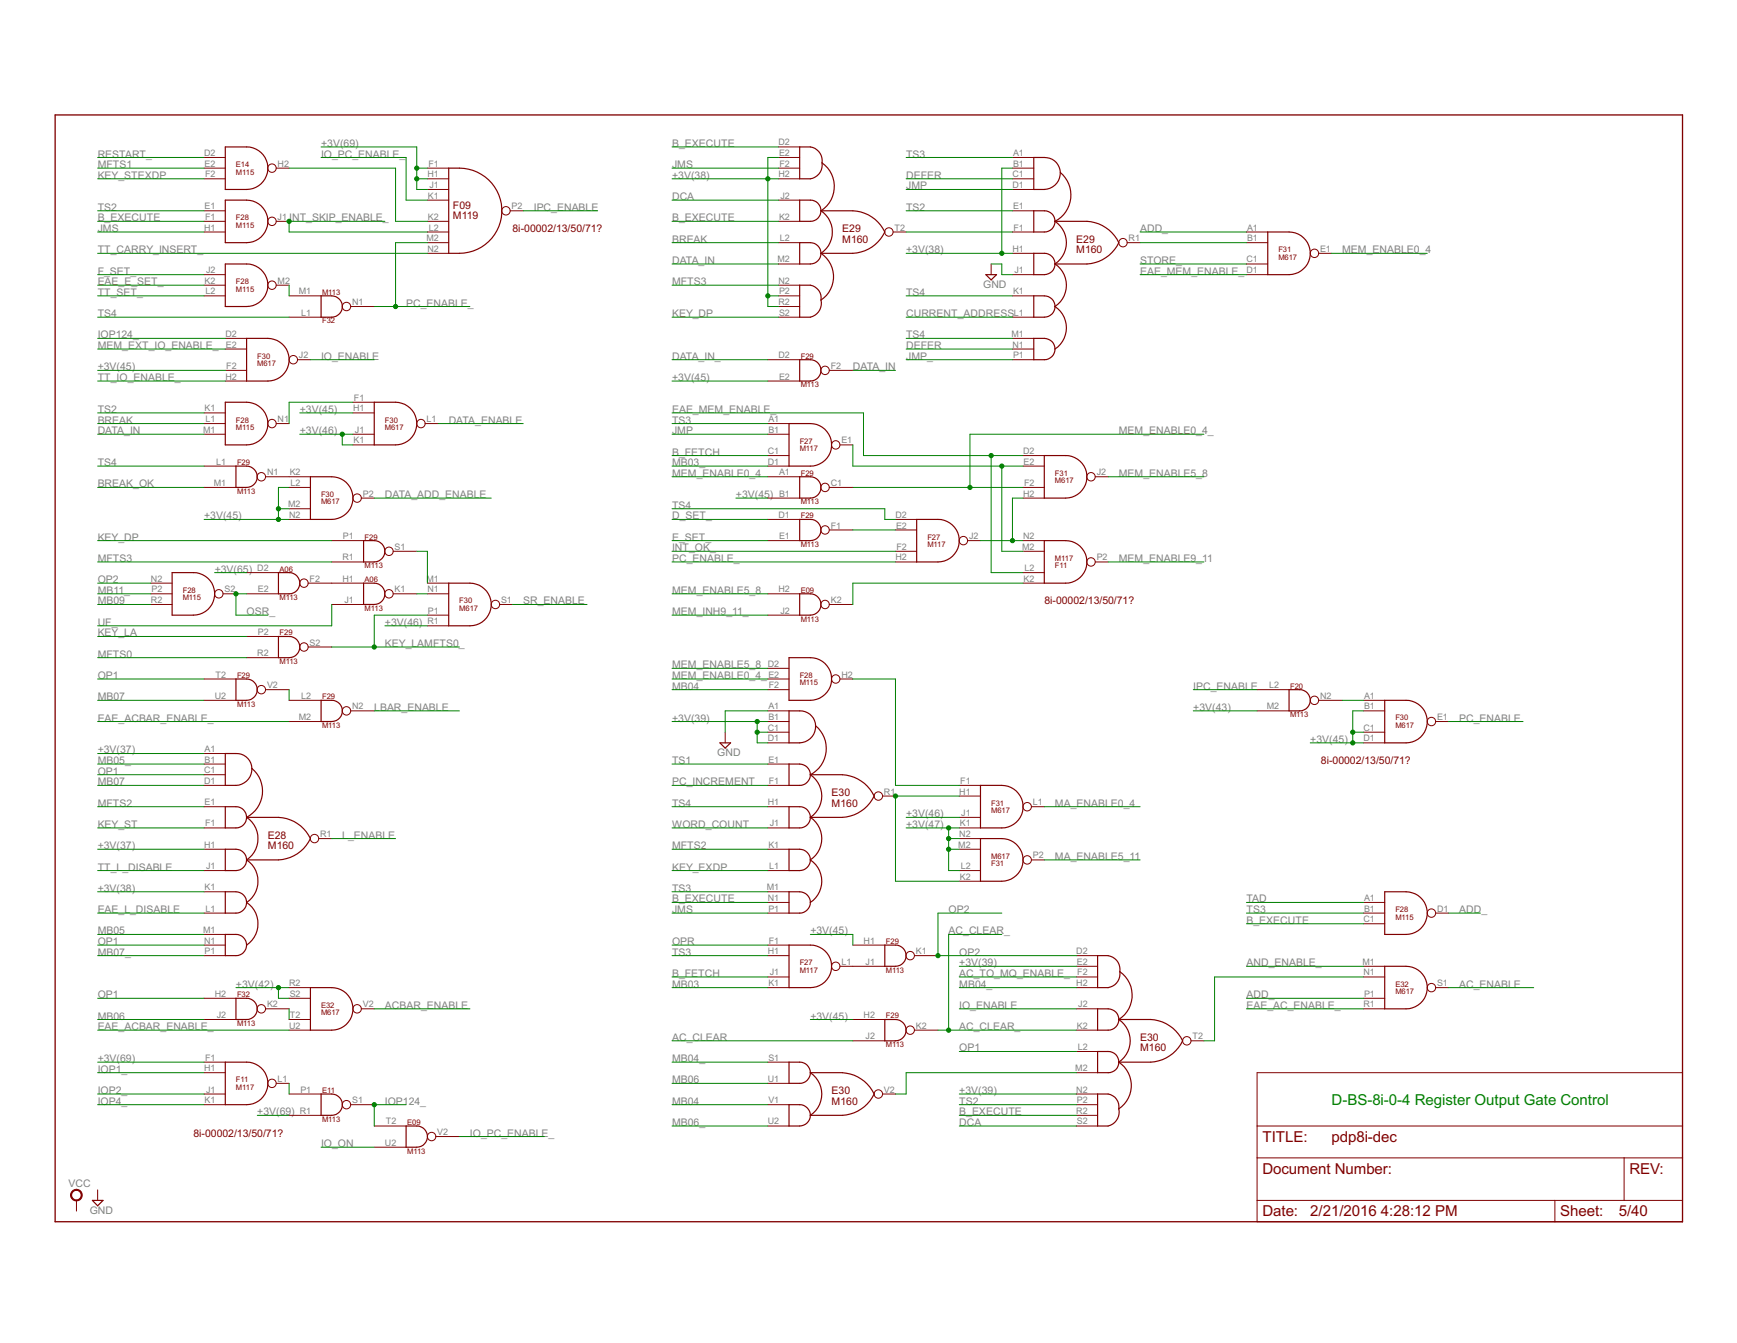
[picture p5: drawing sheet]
<svg xmlns="http://www.w3.org/2000/svg" width="279mm" height="216mm" viewBox="0 0 279 216" stroke-linecap="round" stroke-linejoin="round" font-family="sans-serif">
<path d="M8.9 18.5h261.7v177.9h-261.7z" fill="none" stroke="#800000" stroke-width=".21"/>
<g fill="none" stroke="#800000" stroke-width=".16">
<path d="M32.8 37.3h3.4M32.8 25.3h3.4M32.8 27h3.4M32.8 33.9h3.4M32.8 28.7h3.4M32.8 35.6h3.4M44.4 27h2.1M44.4 35.6h2.1M68.7 37.3h3.5M68.7 39h3.5M68.7 27h3.5M68.7 30.5h3.5"/>
<path d="M68.7 28.7h3.5M68.7 32.2h3.5M68.7 35.6h3.5M82.1 33.9h2.1M125.2 39h3.4M125.2 25.3h3.4M125.2 27h3.4M125.2 28.7h3.4M125.2 23.6h3.4M125.2 32.2h3.4M125.2 35.6h3.4M143.7 37.3h2.1"/>
<path d="M162.9 37.3h3.4M162.9 25.3h3.4M162.9 27h3.4M162.9 33.9h3.4M162.9 30.5h3.4M162.9 28.7h3.4M181.3 39h2.1M200.5 37.3h3.4M200.5 39h3.4M32.8 44.2h3.4M32.8 47.6h3.4M32.8 45.8h3.4"/>
<path d="M36.2 54.4h3.5M36.2 56.1h3.5M36.2 59.5h3.5M44.4 45.8h2.1M46.5 47.6h5.1M46.5 51h5.1M47.8 57.8h2.1M56.4 49.3h3.8M68.7 40.7h3.5M123.5 57.8h5.1M125.2 42.4h3.4M125.2 47.6h3.4"/>
<path d="M125.2 51h3.4M125.2 45.8h3.4M125.2 49.3h3.4M133.4 59.5h3.8M159.4 42.4v1.8M162.9 54.4h3.4M162.9 56.1h3.4M162.9 57.8h3.4M162.9 44.2h3.4M162.9 40.7h3.4M162.9 47.6h3.4M162.9 51h3.4"/>
<path d="M200.5 42.4h3.4M200.5 44.2h3.4M212.1 40.7h2.1M32.8 78.4h5.2M32.8 66.4h3.4M32.8 69.8h3.4M32.8 68.1h3.4M32.8 74.9h5.2M36.2 61.3h3.5M42.7 76.6h7.2M44.4 68.1h2.1M46.5 78.4h3.4"/>
<path d="M56.8 64.7h3.4M56.8 66.4h3.4M56.8 69.8h3.4M56.8 71.5h3.4M68.4 68.1h2.1M123.5 61.3h5.1M123.5 76.6h5.1M123.5 69.8h3.4M123.5 68.1h3.4M123.5 73.2h3.4M123.5 74.9h3.4M133.4 78.4h3.8"/>
<path d="M135.1 71.5h2.1M164.6 78.4h3.4M164.6 73.2h3.4M164.6 74.9h3.4M176.2 76.6h2M24.3 93.7h3.4M24.3 95.5h3.4M24.3 97.2h3.4M35.9 95.5h2.1M39.7 95.5h5.1M39.7 92.1h5.1M46.5 81.8h3.4"/>
<path d="M46.5 83.5h3.4M49.6 93.7h8.9M53.4 97.2h5.1M53.4 86.9h5.1M53.4 90.3h5.1M58.1 80.1h2.1M63.2 95.5h3.8M63.2 88.6h3.8M68.7 93.7h3.5M68.7 95.5h3.5M68.7 98.9h3.5M80.3 97.2h2.1"/>
<path d="M123.5 83.5h5.1M123.5 80.1h5.1M123.5 95.5h5.1M123.5 98.9h5.1M123.5 86.9h5.1M133.4 97.2h3.8M133.4 85.2h3.8M144 83.5h3.4M144 85.2h3.4M144 88.6h3.4M144 90.3h3.4M155.6 86.9h2.1"/>
<path d="M164.6 80.1h3.4M164.6 93.7h3.4M164.6 86.9h3.4M164.6 88.6h3.4M164.6 92.1h3.4M176.2 90.3h2M32.8 112.6h5.2M32.8 109.2h5.2M39.7 102.3h5.1M39.7 105.7h5.1M42.7 110.9h3.8M46.5 112.6h5.1"/>
<path d="M46.5 116h5.1M49.6 104h3.8M56.4 114.3h3.8M68.7 100.6h3.5M116.6 117.7v1.7M123.5 114.3h3.4M123.5 117.7h3.4M123.5 119.4h3.4M123.5 116h3.4M123.5 109.2h3.4M123.5 110.9h3.4M123.5 107.4h3.4"/>
<path d="M135.1 109.2h2.1M202.2 114.3h5.1M202.2 110.9h5.1M212.1 112.6h3.8M219.3 112.6h3.4M219.3 114.3h3.4M219.3 117.7h3.4M219.3 119.4h3.4M230.9 116h2.1M32.8 140h3.4M32.8 136.5h3.4M32.8 126.3h3.4"/>
<path d="M32.8 133.1h3.4M32.8 129.7h3.4M32.8 121.1h3.4M32.8 122.8h3.4M32.8 124.5h3.4M51.3 134.8h2.1M123.5 140h3.4M123.5 136.5h3.4M123.5 126.3h3.4M123.5 133.1h3.4M123.5 129.7h3.4M123.5 122.8h3.4"/>
<path d="M141.9 128h2.1M154.3 140h3.4M154.3 136.5h3.4M154.3 134.8h3.4M154.3 126.3h3.4M154.3 128h3.4M154.3 131.4h3.4M154.3 133.1h3.4M165.9 138.2h2.1M165.9 129.7h2.1M32.8 151.9h3.4M32.8 153.6h3.4"/>
<path d="M32.8 146.8h3.4M32.8 143.4h3.4M32.8 150.2h3.4M46.5 158.8h3.4M123.5 157.1h3.4M123.5 158.8h3.4M123.5 151.9h3.4M123.5 153.6h3.4M123.5 145.1h3.4M123.5 146.8h3.4M123.5 143.4h3.4M135.1 155.3h7.2"/>
<path d="M137.2 151.9h5.1M147.1 153.6h3.8M154.3 141.7h3.4M173.1 155.3h3.5M173.1 157.1h3.5M173.1 158.8h3.5M173.1 153.6h3.5M219.3 155.3h3.4M219.3 157.1h3.4M219.3 145.1h3.4M219.3 146.8h3.4M219.3 148.5h3.4"/>
<path d="M230.9 158.8h2.1M230.9 146.8h2.1M32.8 172.4h3.4M32.8 160.5h5.2M32.8 163.9h5.2M32.8 170.8h3.4M32.8 177.6h3.4M32.8 175.9h3.4M42.7 162.2h3.8M44.4 174.2h2.1M46.5 160.5h3.4M46.5 163.9h3.4"/>
<path d="M46.5 165.6h3.4M46.5 175.9h5.1M46.5 179.3h5.1M56.4 177.6h3.8M58.1 162.2h2.1M123.5 170.8h3.4M123.5 174.2h3.4M123.5 177.6h3.4M137.2 163.9h5.1M137.2 167.3h5.1M141.9 175.9h2.1M147.1 165.6h3.8"/>
<path d="M173.1 172.4h3.5M173.1 162.2h3.5M173.1 165.6h3.5M173.1 177.6h3.5M173.1 175.9h3.5M173.1 169h3.5M173.1 179.3h3.5M191.6 167.3h2.1M202.2 172.4h68.4v24h-68.4zM219.3 160.5h3.4M219.3 162.2h3.4M12.3 193v1.7"/>
<path d="M15.7 191.3v1.7M60.2 181h5.1M60.2 184.4h5.1M70.1 182.7h3.8M123.5 181h3.4M173.1 181h3.5M202.2 186.1h68.4M202.2 193h68.4M202.2 181h68.4M250.1 193v3.4M261.2 186.1v6.9"/>
<circle cx="43.8" cy="27" r=".68"/>
<circle cx="43.8" cy="35.6" r=".68"/>
<circle cx="81.4" cy="33.9" r=".68"/>
<circle cx="143" cy="37.3" r=".68"/>
<circle cx="180.6" cy="39" r=".68"/>
<circle cx="43.8" cy="45.8" r=".68"/>
<circle cx="47.2" cy="57.8" r=".68"/>
<circle cx="55.7" cy="49.3" r=".68"/>
<circle cx="132.7" cy="59.5" r=".68"/>
<circle cx="211.4" cy="40.7" r=".68"/>
<circle cx="42" cy="76.6" r=".68"/>
<circle cx="43.8" cy="68.1" r=".68"/>
<circle cx="67.7" cy="68.1" r=".68"/>
<circle cx="132.7" cy="78.4" r=".68"/>
<circle cx="134.4" cy="71.5" r=".68"/>
<circle cx="175.5" cy="76.6" r=".68"/>
<circle cx="35.2" cy="95.5" r=".68"/>
<circle cx="48.9" cy="93.7" r=".68"/>
<circle cx="57.4" cy="80.1" r=".68"/>
<circle cx="62.6" cy="95.5" r=".68"/>
<circle cx="62.6" cy="88.6" r=".68"/>
<circle cx="79.7" cy="97.2" r=".68"/>
<circle cx="132.7" cy="97.2" r=".68"/>
<circle cx="132.7" cy="85.2" r=".68"/>
<circle cx="155" cy="86.9" r=".68"/>
<circle cx="175.5" cy="90.3" r=".68"/>
<circle cx="42" cy="110.9" r=".68"/>
<circle cx="48.9" cy="104" r=".68"/>
<circle cx="55.7" cy="114.3" r=".68"/>
<circle cx="134.4" cy="109.2" r=".68"/>
<circle cx="211.4" cy="112.6" r=".68"/>
<circle cx="230.3" cy="116" r=".68"/>
<circle cx="50.6" cy="134.8" r=".68"/>
<circle cx="141.3" cy="128" r=".68"/>
<circle cx="165.2" cy="129.7" r=".68"/>
<circle cx="165.2" cy="138.2" r=".68"/>
<circle cx="134.4" cy="155.3" r=".68"/>
<circle cx="146.4" cy="153.6" r=".68"/>
<circle cx="230.3" cy="158.8" r=".68"/>
<circle cx="230.3" cy="146.8" r=".68"/>
<circle cx="42" cy="162.2" r=".68"/>
<circle cx="43.8" cy="174.2" r=".68"/>
<circle cx="55.7" cy="177.6" r=".68"/>
<circle cx="57.4" cy="162.2" r=".68"/>
<circle cx="141.3" cy="175.9" r=".68"/>
<circle cx="146.4" cy="165.6" r=".68"/>
<circle cx="190.9" cy="167.3" r=".68"/>
<circle cx="69.4" cy="182.7" r=".68"/>
</g>
<g fill="none" stroke="#800000" stroke-width=".19">
<path d="M36.2 23.6h3.5a3.4 3.4 0 0 1 3.4 3.4 3.4 3.4 0 0 1-3.4 3.5h-3.5zM36.2 32.2h3.5a3.4 3.4 0 0 1 3.4 3.4 3.4 3.4 0 0 1-3.4 3.4h-3.5zM72.2 27a8.1 8.1 0 0 1 5.8 1.4 6.8 6.8 0 0 1 2.4 7.7 6.8 6.8 0 0 1-6.5 4.6h-1.7zM128.6 23.6h1.7a2.24 2.24 0 0 1 1.9 2.6 2.24 2.24 0 0 1-1.9 2.5h-1.7zM128.6 32.2h1.7a1.7 1.7 0 0 1 1.8 1.7 1.7 1.7 0 0 1-1.8 1.7h-1.7zM128.6 39h1.7a1.71 1.71 0 0 1 1.8 1.7 1.71 1.71 0 0 1-1.8 1.7h-1.7zM132.1 33.9h5.1a6 6 0 0 1 5.1 3.4 6 6 0 0 1-5.1 3.4h-5.1M132.1 33.9a4.1 4.1 0 0 1 0 6.8M132.2 26.2a4.6 4.6 0 0 1-.1 7.7M166.3 25.3a4.7 4.7 0 0 1 3.3 .5 2.62 2.62 0 0 1 .8 2.9 2.62 2.62 0 0 1-2.4 1.8h-1.7zM166.3 33.9h1.7a1.7 1.7 0 0 1 1.7 1.7 1.7 1.7 0 0 1-1.7 1.7h-1.7zM169.7 35.6h5.1a6.1 6.1 0 0 1 5.2 3.4 6.1 6.1 0 0 1-5.2 3.4h-5.1"/>
<path d="M169.7 35.6a4.1 4.1 0 0 1 0 6.8M170.6 27.7a4.7 4.7 0 0 1-.9 7.9M203.9 37.3h3.4a3.4 3.4 0 0 1 3.5 3.4 3.4 3.4 0 0 1-3.5 3.5h-3.4zM36.2 42.4h3.5a3.4 3.4 0 0 1 3.4 3.5 3.4 3.4 0 0 1-3.4 3.4h-3.5zM39.7 54.4h3.4a3.4 3.4 0 0 1 3.4 3.4 3.4 3.4 0 0 1-3.4 3.5h-3.4zM51.6 47.6a3.5 3.5 0 0 1 2.8 .3 1.7 1.7 0 0 1 .6 1.9 1.7 1.7 0 0 1-1.6 1.2h-1.8zM128.6 45.8h1.7a2.09 2.09 0 0 1 1.8 2.4 2.28 2.28 0 0 1-1.8 2.8h-1.7zM128.6 57.8a3.5 3.5 0 0 1 2.8 .4 1.71 1.71 0 0 1 .6 1.9 1.71 1.71 0 0 1-1.7 1.2h-1.7zM132.1 40.7a4.5 4.5 0 0 1 0 7.5M158.6 44.2h1.7l-.9 .8zM166.3 40.7h1.7a1.71 1.71 0 0 1 1.7 1.7 1.71 1.71 0 0 1-1.7 1.8h-1.7zM166.3 47.6h1.7a1.71 1.71 0 0 1 1.7 1.7 1.71 1.71 0 0 1-1.7 1.7h-1.7z"/>
<path d="M166.3 54.4h1.7a1.71 1.71 0 0 1 1.7 1.7 1.71 1.71 0 0 1-1.7 1.7h-1.7zM169.7 42.4a4.1 4.1 0 0 1 0 6.9M169.7 49.3a4.1 4.1 0 0 1 0 6.8M36.2 64.7h3.5a3.4 3.4 0 0 1 3.4 3.4 3.4 3.4 0 0 1-3.4 3.4h-3.5zM38 74.9a3.4 3.4 0 0 1 2.7 .4 1.7 1.7 0 0 1 .6 1.9 1.7 1.7 0 0 1-1.6 1.2h-1.7zM49.9 76.6h3.5a3.4 3.4 0 0 1 3.4 3.5 3.4 3.4 0 0 1-3.4 3.4h-3.5zM60.2 64.7h3.4a3.4 3.4 0 0 1 3.4 3.4 3.4 3.4 0 0 1-3.4 3.4h-3.4zM126.9 68.1h3.4a3.4 3.4 0 0 1 3.5 3.4 3.4 3.4 0 0 1-3.5 3.4h-3.4zM128.6 76.6a3.5 3.5 0 0 1 2.8 .4 1.71 1.71 0 0 1 .6 1.9 1.71 1.71 0 0 1-1.7 1.2h-1.7zM168 73.2h3.4a3.4 3.4 0 0 1 3.4 3.5 3.4 3.4 0 0 1-3.4 3.4h-3.4zM27.7 92.1h3.4a3.4 3.4 0 0 1 3.4 3.4 3.4 3.4 0 0 1-3.4 3.4h-3.4zM44.8 92.1a3.4 3.4 0 0 1 2.7 .3 1.71 1.71 0 0 1 .6 1.9 1.71 1.71 0 0 1-1.6 1.2h-1.7z"/>
<path d="M58.5 86.9a3.4 3.4 0 0 1 2.7 .3 1.7 1.7 0 0 1 .6 2 1.7 1.7 0 0 1-1.6 1.1h-1.7zM58.5 93.7a3.4 3.4 0 0 1 2.7 .4 1.7 1.7 0 0 1 .6 1.9 1.7 1.7 0 0 1-1.6 1.2h-1.7zM72.2 93.7h3.4a3.4 3.4 0 0 1 3.4 3.5 3.4 3.4 0 0 1-3.4 3.4h-3.4zM128.6 95.5a3.5 3.5 0 0 1 2.8 .3 1.71 1.71 0 0 1 .6 1.9 1.71 1.71 0 0 1-1.7 1.2h-1.7zM128.6 83.5a3.4 3.4 0 0 1 2.8 .3 1.71 1.71 0 0 1 .6 1.9 1.71 1.71 0 0 1-1.7 1.2h-1.7zM147.4 83.5h3.5a3.4 3.4 0 0 1 3.4 3.4 3.4 3.4 0 0 1-3.4 3.4h-3.5zM168 86.9h3.4a3.4 3.4 0 0 1 3.4 3.4 3.4 3.4 0 0 1-3.4 3.4h-3.4zM38 109.2a3.6 3.6 0 0 1 2.7 .3 1.72 1.72 0 0 1 .6 1.9 1.72 1.72 0 0 1-1.6 1.2h-1.7zM44.8 102.3a3.4 3.4 0 0 1 2.7 .3 1.71 1.71 0 0 1 .6 2 1.71 1.71 0 0 1-1.6 1.1h-1.7zM51.6 112.6a3.4 3.4 0 0 1 2.8 .3 1.7 1.7 0 0 1 .6 1.9 1.7 1.7 0 0 1-1.6 1.2h-1.8zM115.8 119.4h1.7l-.9 .9zM126.9 105.7h3.4a3.4 3.4 0 0 1 3.5 3.5 3.4 3.4 0 0 1-3.5 3.4h-3.4z"/>
<path d="M126.9 114.3a4.7 4.7 0 0 1 3 .3 2.59 2.59 0 0 1 1.2 2.9 2.59 2.59 0 0 1-2.5 1.9h-1.7zM131.2 116.7a4.7 4.7 0 0 1-.9 7.8M207.3 110.9a3.4 3.4 0 0 1 2.8 .3 1.71 1.71 0 0 1 .6 1.9 1.71 1.71 0 0 1-1.7 1.2h-1.7zM222.7 112.6h3.5a3.4 3.4 0 0 1 3.4 3.4 3.4 3.4 0 0 1-3.4 3.4h-3.5zM36.2 121.1a5.1 5.1 0 0 1 3 .3 2.59 2.59 0 0 1 1.2 2.9 2.59 2.59 0 0 1-2.4 2h-1.8zM36.2 129.7h1.8a1.7 1.7 0 0 1 1.7 1.7 1.7 1.7 0 0 1-1.7 1.7h-1.8zM36.2 136.5h1.8a1.71 1.71 0 0 1 1.7 1.7 1.71 1.71 0 0 1-1.7 1.8h-1.8zM39.7 131.4h5.1a6 6 0 0 1 5.1 3.4 6 6 0 0 1-5.1 3.4h-5.1M39.7 138.2a4.1 4.1 0 0 1 0 6.9M39.7 131.4a4.1 4.1 0 0 1 0 6.8M40.5 123.5a4.7 4.7 0 0 1-.8 7.9M126.9 122.8h1.7a1.71 1.71 0 0 1 1.7 1.7 1.71 1.71 0 0 1-1.7 1.8h-1.7z"/>
<path d="M126.9 129.7h1.7a1.7 1.7 0 0 1 1.7 1.7 1.7 1.7 0 0 1-1.7 1.7h-1.7zM126.9 136.5h1.7a1.71 1.71 0 0 1 1.7 1.7 1.71 1.71 0 0 1-1.7 1.8h-1.7zM130.3 124.5h5.2a6.1 6.1 0 0 1 5.1 3.5 6.1 6.1 0 0 1-5.1 3.4h-5.2M130.3 131.4a4.1 4.1 0 0 1 0 6.8M130.3 124.5a4.1 4.1 0 0 1 0 6.9M130.3 138.2a4.1 4.1 0 0 1 0 6.9M157.7 134.8h3.4a3.4 3.4 0 0 1 3.5 3.4 3.4 3.4 0 0 1-3.5 3.5h-3.4zM157.7 126.3h3.4a3.4 3.4 0 0 1 3.5 3.4 3.4 3.4 0 0 1-3.5 3.4h-3.4zM36.2 143.4h1.8a1.71 1.71 0 0 1 1.7 1.7 1.71 1.71 0 0 1-1.7 1.7h-1.8zM36.2 150.2h1.8a1.7 1.7 0 0 1 1.7 1.7 1.7 1.7 0 0 1-1.7 1.7h-1.8zM39.7 145.1a4.1 4.1 0 0 1 0 6.8M49.9 158.8h3.5a3.4 3.4 0 0 1 3.4 3.4 3.4 3.4 0 0 1-3.4 3.4h-3.5z"/>
<path d="M126.9 151.9h3.4a3.4 3.4 0 0 1 3.5 3.5 3.4 3.4 0 0 1-3.5 3.4h-3.4zM126.9 143.4h1.7a1.71 1.71 0 0 1 1.7 1.7 1.71 1.71 0 0 1-1.7 1.7h-1.7zM142.3 151.9a3.3 3.3 0 0 1 2.7 .4 1.7 1.7 0 0 1 .7 1.9 1.7 1.7 0 0 1-1.7 1.1h-1.7zM176.6 153.6a3.2 3.2 0 0 1 2.7 .5 2.57 2.57 0 0 1 .8 2.5 2.23 2.23 0 0 1-1.9 2.2h-1.6zM180.1 156.2a4.6 4.6 0 0 1-.1 7.7M222.7 155.3h3.5a3.4 3.4 0 0 1 3.4 3.5 3.4 3.4 0 0 1-3.4 3.4h-3.5zM222.7 143.4h3.5a3.4 3.4 0 0 1 3.4 3.4 3.4 3.4 0 0 1-3.4 3.4h-3.5zM36.2 170.8h3.5a3.4 3.4 0 0 1 3.4 3.4 3.4 3.4 0 0 1-3.4 3.4h-3.5zM38 160.5a3.3 3.3 0 0 1 2.7 .3 1.7 1.7 0 0 1 .6 1.9 1.7 1.7 0 0 1-1.6 1.2h-1.7zM51.6 175.9a3.5 3.5 0 0 1 2.8 .3 1.7 1.7 0 0 1 .6 1.9 1.7 1.7 0 0 1-1.6 1.2h-1.8zM126.9 170.8h1.7a1.7 1.7 0 0 1 1.7 1.7 1.7 1.7 0 0 1-1.7 1.7h-1.7zM126.9 177.6h1.7a1.71 1.71 0 0 1 1.7 1.7 1.71 1.71 0 0 1-1.7 1.7h-1.7z"/>
<path d="M130.3 172.4a4.1 4.1 0 0 1 0 6.9M130.3 172.4h5.2a6.1 6.1 0 0 1 5.1 3.5 6.1 6.1 0 0 1-5.1 3.4h-5.2M142.3 163.9a3.4 3.4 0 0 1 2.7 .3 1.7 1.7 0 0 1 .7 1.9 1.7 1.7 0 0 1-1.7 1.2h-1.7zM176.6 162.2h1.6a1.71 1.71 0 0 1 1.8 1.7 1.71 1.71 0 0 1-1.8 1.7h-1.6zM176.6 169h1.6a1.7 1.7 0 0 1 1.8 1.7 1.7 1.7 0 0 1-1.8 1.7h-1.6zM176.6 175.9h1.6a2.09 2.09 0 0 1 1.8 2.4 2.31 2.31 0 0 1-1.8 2.7h-1.6zM180 163.9h5.1a6.1 6.1 0 0 1 5.1 3.4 6.1 6.1 0 0 1-5.1 3.5h-5.1M180 170.8a4.5 4.5 0 0 1 0 7.5M180 163.9a4.1 4.1 0 0 1 0 6.9M14.9 193h1.7l-.9 .8zM65.3 181a3.4 3.4 0 0 1 2.8 .3 1.71 1.71 0 0 1 .6 1.9 1.71 1.71 0 0 1-1.7 1.2h-1.7z"/>
</g>
<path d="M11.7 191.4a.94 .94 0 0 1 1.5 .4 .94 .94 0 0 1-.7 1.3 .94 .94 0 0 1-1.2-1h.2a.77 .77 0 0 1 1.1-.7 .77 .77 0 0 1 .2 1.3 .77 .77 0 0 1-1.2-.3l-.1-.3h-.2l.1-.3z" fill-rule="evenodd" fill="#800000" stroke="#800000" stroke-width=".16"/>
<g fill="none" stroke="#008000" stroke-width=".16">
<path d="M15.7 37.3h17.1M15.7 25.3h17.1M15.7 28.7h17.1M15.7 33.9h17.1M15.7 27h17.1M15.7 35.6h17.1M46.5 27h17.1v8.6h5.1M51.6 25.3h13.7v6.9h3.4M51.6 23.6h15.4v6.9h1.7M61.9 35.6h-15.4v1.7h22.2M67 28.7h1.7M67 27h1.7"/>
<path d="M68.7 39h-5.1v10.3M84.2 33.9h11.9M108.1 39h17.1M108.1 28.7h17.1M108.1 27h17.1M108.1 23.6h17.1M108.1 35.6h17.1M108.1 32.2h17.1M125.2 25.3h-1.7v24h1.7M145.8 37.3h17.1M145.8 25.3h17.1M145.8 28.7h17.1"/>
<path d="M145.8 30.5h17.1M145.8 33.9h17.1M162.9 27h-1.8v13.7M183.4 39h17.1M183.4 37.3h17.1M15.7 44.2h17.1M15.7 56.1h20.5M15.7 51h30.8M15.7 54.4h20.5M15.7 47.6h17.1M15.7 40.7h53M15.7 59.5h20.5"/>
<path d="M15.7 45.8h17.1M46.5 45.8v1.8M49.9 57.8h10.3M60.2 49.3h15.4M108.1 42.4h17.1M108.1 51h17.1M108.1 57.8h15.4M108.1 45.8h17.1M123.5 47.6h1.7M137.2 59.5h6.8M145.8 56.1h17.1M145.8 51h17.1"/>
<path d="M145.8 54.4h17.1M145.8 47.6h17.1M145.8 57.8h17.1M145.8 40.7h17.1M159.4 42.4h1.7v1.8h1.8M183.4 42.4h17.1M183.4 44.2h17.1M214.2 40.7h15.4M15.7 66.4h17.1M15.7 68.1h17.1M15.7 69.8h17.1M15.7 74.9h17.1"/>
<path d="M15.7 61.3h20.5M15.7 78.4h17.1M46.5 78.4h-1.7v5.1M48.2 66.4h8.6M48.2 69.8h8.6M55.1 69.8v1.7h1.7M56.8 64.7h-10.3v3.4M70.5 68.1h13.7M108.1 66.4h30.8v6.8h25.7M108.1 73.2h15.4M108.1 68.1h15.4M108.1 69.8h15.4"/>
<path d="M108.1 74.9h15.4M108.1 76.6h15.4M108.1 61.3h15.4M137.2 71.5v3.4h27.4M137.2 78.4h27.4M159.4 73.2v18.9h5.2M161.1 74.9v13.7h3.5M178.2 76.6h15.5M193.7 69.8h-37.7v8.6M15.7 90.3h37.7M15.7 86.9h37.7M15.7 95.5h8.6"/>
<path d="M15.7 93.7h8.6M15.7 97.2h8.6M32.8 83.5h13.7M34.5 92.1h5.2M39.7 95.5h-1.7v3.4h5.1M44.8 81.8h1.7M53.4 97.2v3.4h-37.7M60.2 80.1h18.8M67 95.5h1.7M67 88.6h1.7v5.1M68.7 98.9h-8.5v5.1M82.4 97.2h12"/>
<path d="M108.1 81.8h34.2v1.7h1.7M108.1 83.5h15.4M108.1 90.3h35.9M108.1 86.9h15.4M108.1 95.5h15.4M108.1 98.9h15.4M108.1 88.6h35.9M118.4 80.1h5.1M137.2 85.2h6.8M157.7 86.9h6.9M164.6 80.1h-1.7v6.8M164.6 93.7h-27.4v3.5"/>
<path d="M178.2 90.3h15.5M15.7 102.3h24M15.7 105.7h24M15.7 116h30.8M15.7 109.2h17.1M15.7 112.6h17.1M46.5 110.9v1.7M53.4 104h20.5M60.2 114.3h13.7M61.9 100.6h6.8M108.1 107.4h15.4M108.1 110.9h15.4"/>
<path d="M108.1 116h15.4M108.1 109.2h15.4M121.8 116v3.4h1.7M121.8 117.7h1.7M123.5 114.3h-6.9v3.4M137.2 109.2h6.8v17.1h10.3M191.9 114.3h10.3M191.9 110.9h10.3M210.8 119.4h8.5M215.9 112.6h3.4M217.6 117.7h1.7M219.3 114.3h-1.7v5.1"/>
<path d="M233 116h12M15.7 129.7h17.1M15.7 124.5h17.1M15.7 126.3h17.1M15.7 121.1h17.1M15.7 136.5h17.1M15.7 122.8h17.1M15.7 133.1h17.1M15.7 140h17.1M53.4 134.8h10.2M108.1 129.7h15.4M108.1 126.3h15.4"/>
<path d="M108.1 136.5h15.4M108.1 122.8h15.4M108.1 133.1h15.4M108.1 140h15.4M145.8 131.4h8.5M145.8 133.1h8.5M152.6 136.5h1.7M152.6 133.1v6.9h1.7M152.6 134.8h1.7M154.3 128h-10.3v13.7h10.3M168 129.7h15.4M168 138.2h15.4"/>
<path d="M15.7 146.8h17.1M15.7 143.4h17.1M15.7 153.6h17.1M15.7 150.2h17.1M15.7 151.9h17.1M38 158.8h8.5M44.8 158.8v1.7h1.7M108.1 146.8h15.4M108.1 143.4h15.4M108.1 153.6h15.4M108.1 145.1h15.4M108.1 151.9h15.4"/>
<path d="M108.1 158.8h15.4M108.1 157.1h15.4M130.3 150.2h6.9v1.7M154.3 158.8h18.8M154.3 157.1h18.8M154.3 155.3h18.8M161.1 146.8h-10.2v6.8h22.2M161.1 150.2h-8.5v15.4M200.5 146.8h18.8M200.5 145.1h18.8M200.5 148.5h18.8M200.5 155.3h18.8"/>
<path d="M219.3 157.1h-23.9v10.2h-1.7M233 146.8h5.1M233 158.8h13.7M15.7 160.5h17.1M15.7 177.6h17.1M15.7 163.9h17.1M15.7 165.6h30.8M15.7 175.9h17.1M15.7 170.8h17.1M15.7 172.4h17.1M41.4 179.3h5.1M46.5 162.2v1.7"/>
<path d="M46.5 174.2v1.7M60.2 162.2h15.4M65.3 177.6h-5.1v3.4M108.1 177.6h15.4M108.1 174.2h15.4M108.1 167.3h29.1M108.1 170.8h15.4M130.3 163.9h6.9M150.9 165.6h22.2M154.3 177.6h18.8M154.3 179.3h18.8M154.3 162.2h18.8"/>
<path d="M154.3 169h18.8M154.3 175.9h18.8M173.1 172.4h-27.3v3.5h-1.8M200.5 160.5h18.8M200.5 162.2h18.8M51.6 184.4h8.6M73.9 182.7h13.7M108.1 181h15.4M154.3 181h18.8"/>
</g>
<g fill="#008000" stroke="#008000" stroke-width=".16">
<circle cx="159.4" cy="73.2" r=".34"/>
<circle cx="161.1" cy="40.7" r=".34"/>
<circle cx="123.5" cy="28.7" r=".34"/>
<circle cx="123.5" cy="47.6" r=".34"/>
<circle cx="44.8" cy="81.8" r=".34"/>
<circle cx="44.8" cy="83.5" r=".34"/>
<circle cx="217.6" cy="117.7" r=".34"/>
<circle cx="217.6" cy="119.4" r=".34"/>
<circle cx="46.5" cy="35.6" r=".34"/>
<circle cx="63.6" cy="49.3" r=".34"/>
<circle cx="38" cy="95.5" r=".34"/>
<circle cx="55.1" cy="69.8" r=".34"/>
<circle cx="150.9" cy="153.6" r=".34"/>
<circle cx="60.2" cy="104" r=".34"/>
<circle cx="44.8" cy="158.8" r=".34"/>
<circle cx="161.1" cy="74.9" r=".34"/>
<circle cx="156" cy="78.4" r=".34"/>
<circle cx="162.9" cy="86.9" r=".34"/>
<circle cx="121.8" cy="116" r=".34"/>
<circle cx="121.8" cy="117.7" r=".34"/>
<circle cx="144" cy="128" r=".34"/>
<circle cx="152.6" cy="133.1" r=".34"/>
<circle cx="152.6" cy="136.5" r=".34"/>
<circle cx="152.6" cy="134.8" r=".34"/>
<circle cx="152.6" cy="165.6" r=".34"/>
<circle cx="67" cy="28.7" r=".34"/>
<circle cx="67" cy="27" r=".34"/>
<circle cx="60.2" cy="177.6" r=".34"/>
</g>
<text font-size="2.7" fill="#008000" x="214.2" y="177.6">D-BS-8i-0-4 Register Output Gate Control</text>
<g font-size="2.7" fill="#800000">
<text x="203.1" y="183.6">TITLE:</text>
<text x="214.2" y="183.6">pdp8i-dec</text>
<text x="203.1" y="188.7">Document Number:</text>
<text x="262.1" y="188.7">REV:</text>
<text x="203.1" y="195.6">Date:</text>
<text x="210.8" y="195.6">2/21/2016</text>
<text x="222.1" y="195.6">4:28:12 PM</text>
<text x="251" y="195.6">Sheet:</text>
<text x="260.4" y="195.6">5/40</text>
</g>
<g font-size="1.9" fill="#808080">
<text x="51.6" y="23.6">+3V(69)</text>
<text x="108.1" y="23.6">B_EXECUTE</text>
<text x="15.7" y="25.3">RESTART_</text>
<text x="15.7" y="28.7">KEY_STEXDP</text>
<text x="15.7" y="27">MFTS1</text>
<text x="51.6" y="25.3">IO_PC_ENABLE_</text>
<text x="108.1" y="28.7">+3V(38)</text>
<text x="108.1" y="27">JMS</text>
<text x="145.7" y="25.3">TS3</text>
<text x="145.7" y="28.7">DEFER</text>
<text x="15.7" y="33.9">TS2</text>
<text x="15.7" y="35.6">B_EXECUTE</text>
<text x="46.5" y="35.6">INT_SKIP_ENABLE_</text>
<text x="85.9" y="33.9">IPC_ENABLE</text>
<text x="108.1" y="35.6">B_EXECUTE</text>
<text x="108.1" y="32.2">DCA</text>
<text x="145.7" y="30.5">JMP</text>
<text x="145.7" y="33.9">TS2</text>
<text x="15.7" y="37.3">JMS</text>
<text x="15.7" y="40.7">TT_CARRY_INSERT_</text>
<text x="108.1" y="39">BREAK</text>
<text x="145.7" y="40.7">+3V(38)</text>
<text x="183.4" y="37.3">ADD_</text>
<text x="215.9" y="40.7">MEM_ENABLE0_4</text>
<text x="15.7" y="47.6">TT_SET_</text>
<text x="15.7" y="45.9">EAE_E_SET_</text>
<text x="15.7" y="44.1">F_SET_</text>
<text x="108.1" y="42.4">DATA_IN</text>
<text x="108.1" y="45.9">MFTS3</text>
<text x="145.7" y="47.6">TS4</text>
<text x="158.1" y="46.3">GND</text>
<text x="183.4" y="42.4">STORE_</text>
<text x="183.4" y="44.1">EAE_MEM_ENABLE_</text>
<text x="15.7" y="51">TS4</text>
<text x="65.3" y="49.3">PC_ENABLE_</text>
<text x="108.1" y="51">KEY_DP</text>
<text x="145.7" y="51">CURRENT_ADDRESS</text>
<text x="15.7" y="59.5">+3V(45)</text>
<text x="15.7" y="56.1">MEM_EXT_IO_ENABLE_</text>
<text x="15.7" y="54.4">IOP124_</text>
<text x="51.6" y="57.8">IO_ENABLE</text>
<text x="108.1" y="57.8">DATA_IN_</text>
<text x="137.2" y="59.5">DATA_IN</text>
<text x="145.7" y="56.1">DEFER</text>
<text x="145.7" y="54.4">TS4</text>
<text x="145.7" y="57.8">JMP_</text>
<text x="15.7" y="61.3">TT_IO_ENABLE_</text>
<text x="108.1" y="61.3">+3V(45)</text>
<text x="15.7" y="66.4">TS2</text>
<text x="15.7" y="68.1">BREAK</text>
<text x="15.7" y="69.8">DATA_IN</text>
<text x="48.2" y="66.4">+3V(45)</text>
<text x="48.2" y="69.8">+3V(46)</text>
<text x="72.2" y="68.1">DATA_ENABLE</text>
<text x="108.1" y="66.4">EAE_MEM_ENABLE_</text>
<text x="108.1" y="68.1">TS3</text>
<text x="108.1" y="69.8">JMP</text>
<text x="180" y="69.8">MEM_ENABLE0_4_</text>
<text x="15.7" y="74.9">TS4</text>
<text x="108.1" y="76.6">MEM_ENABLE0_4</text>
<text x="108.1" y="73.2">B_FETCH</text>
<text x="108.1" y="74.9">MB03_</text>
<text x="180" y="76.6">MEM_ENABLE5_8</text>
<text x="15.7" y="78.4">BREAK_OK</text>
<text x="32.8" y="83.5">+3V(45)</text>
<text x="61.9" y="80.1">DATA_ADD_ENABLE</text>
<text x="108.1" y="81.8">TS4</text>
<text x="108.1" y="83.5">D_SET_</text>
<text x="118.4" y="80.1">+3V(45)</text>
<text x="15.7" y="86.9">KEY_DP</text>
<text x="108.1" y="86.9">E_SET_</text>
<text x="108.1" y="88.6">INT_OK_</text>
<text x="15.7" y="90.3">MFTS3</text>
<text x="15.7" y="95.5">MB11_</text>
<text x="15.7" y="93.8">OP2</text>
<text x="34.5" y="92">+3V(65)</text>
<text x="108.1" y="95.5">MEM_ENABLE5_8</text>
<text x="108.1" y="90.3">PC_ENABLE_</text>
<text x="180" y="90.3">MEM_ENABLE9_11</text>
<text x="15.7" y="97.2">MB09</text>
<text x="15.7" y="100.6">UF_</text>
<text x="39.7" y="98.9">OSR_</text>
<text x="61.9" y="100.6">+3V(46)</text>
<text x="84.2" y="97.2">SR_ENABLE</text>
<text x="108.1" y="98.9">MEM_INH9_11_</text>
<text x="15.7" y="102.3">KEY_LA</text>
<text x="15.7" y="105.7">MFTS0</text>
<text x="61.9" y="104">KEY_LAMFTS0_</text>
<text x="108.1" y="107.4">MEM_ENABLE5_8</text>
<text x="15.7" y="109.2">OP1</text>
<text x="15.7" y="112.6">MB07</text>
<text x="108.1" y="109.2">MEM_ENABLE0_4_</text>
<text x="108.1" y="110.9">MB04</text>
<text x="191.9" y="110.9">IPC_ENABLE</text>
<text x="15.7" y="116">EAE_ACBAR_ENABLE_</text>
<text x="60.2" y="114.3">LBAR_ENABLE</text>
<text x="108.1" y="116">+3V(39)</text>
<text x="191.9" y="114.3">+3V(43)</text>
<text x="210.8" y="119.4">+3V(45)</text>
<text x="234.7" y="116">PC_ENABLE</text>
<text x="15.7" y="124.6">OP1</text>
<text x="15.7" y="121.1">+3V(37)</text>
<text x="15.7" y="122.8">MB05_</text>
<text x="108.1" y="122.8">TS1</text>
<text x="115.4" y="121.6">GND</text>
<text x="15.7" y="126.3">MB07</text>
<text x="15.7" y="129.7">MFTS2</text>
<text x="108.1" y="129.7">TS4</text>
<text x="108.1" y="126.3">PC_INCREMENT</text>
<text x="145.7" y="131.4">+3V(46)</text>
<text x="169.7" y="129.7">MA_ENABLE0_4</text>
<text x="15.7" y="136.5">+3V(37)</text>
<text x="15.7" y="133.1">KEY_ST</text>
<text x="55.1" y="134.8">L_ENABLE</text>
<text x="108.1" y="136.5">MFTS2</text>
<text x="108.1" y="133.1">WORD_COUNT</text>
<text x="145.7" y="133.1">+3V(47)</text>
<text x="15.7" y="143.4">+3V(38)</text>
<text x="15.7" y="139.9">TT_L_DISABLE</text>
<text x="108.1" y="143.4">TS3</text>
<text x="108.1" y="139.9">KEY_EXDP</text>
<text x="169.7" y="138.2">MA_ENABLE5_11</text>
<text x="15.7" y="146.8">EAE_L_DISABLE</text>
<text x="108.1" y="145.1">B_EXECUTE</text>
<text x="108.1" y="146.8">JMS</text>
<text x="152.6" y="146.8">OP2</text>
<text x="200.5" y="146.8">TS3</text>
<text x="200.5" y="148.5">B_EXECUTE</text>
<text x="200.5" y="145.1">TAD</text>
<text x="234.7" y="146.8">ADD_</text>
<text x="15.7" y="151.9">OP1</text>
<text x="15.7" y="153.6">MB07_</text>
<text x="15.7" y="150.2">MB05</text>
<text x="108.1" y="153.6">TS3</text>
<text x="108.1" y="151.9">OPR</text>
<text x="130.3" y="150.2">+3V(45)</text>
<text x="152.6" y="150.2">AC_CLEAR_</text>
<text x="154.3" y="153.6">OP2</text>
<text x="154.3" y="155.3">+3V(39)</text>
<text x="200.5" y="155.3">AND_ENABLE_</text>
<text x="15.7" y="160.5">OP1</text>
<text x="38" y="158.8">+3V(42)</text>
<text x="108.1" y="157.1">B_FETCH</text>
<text x="108.1" y="158.8">MB03</text>
<text x="154.3" y="157.1">AC_TO_MQ_ENABLE_</text>
<text x="154.3" y="158.8">MB04_</text>
<text x="200.5" y="160.5">ADD_</text>
<text x="234.7" y="158.8">AC_ENABLE</text>
<text x="15.7" y="165.6">EAE_ACBAR_ENABLE_</text>
<text x="15.7" y="163.9">MB06</text>
<text x="61.9" y="162.2">ACBAR_ENABLE</text>
<text x="108.1" y="167.3">AC_CLEAR</text>
<text x="130.3" y="163.9">+3V(45)</text>
<text x="154.3" y="162.2">IO_ENABLE</text>
<text x="154.3" y="165.6">AC_CLEAR_</text>
<text x="200.5" y="162.2">EAE_AC_ENABLE_</text>
<text x="15.7" y="170.7">+3V(69)</text>
<text x="15.7" y="172.5">IOP1_</text>
<text x="108.1" y="170.7">MB04_</text>
<text x="154.3" y="169">OP1</text>
<text x="15.7" y="175.9">IOP2_</text>
<text x="15.7" y="177.6">IOP4_</text>
<text x="41.4" y="179.3">+3V(69)</text>
<text x="61.9" y="177.6">IOP124_</text>
<text x="108.1" y="174.2">MB06</text>
<text x="108.1" y="177.6">MB04</text>
<text x="154.3" y="177.6">TS2</text>
<text x="154.3" y="179.3">B_EXECUTE</text>
<text x="154.3" y="175.9">+3V(39)</text>
<text x="51.6" y="184.4">IO_ON</text>
<text x="75.6" y="182.7">IO_PC_ENABLE_</text>
<text x="108.1" y="181">MB06_</text>
<text x="154.3" y="181">DCA</text>
<text x="11" y="190.8">VCC</text>
<text x="14.4" y="195.1">GND</text>
</g>
<g font-size="1.9" fill="#800000">
<text x="72.9" y="33.5">F09</text>
<text x="72.9" y="35.2">M119</text>
<text x="82.4" y="37.3">8i-00002/13/50/71?</text>
<text x="135.5" y="37.3">E29</text>
<text x="135.5" y="39">M160</text>
<text x="173.1" y="39">E29</text>
<text x="173.1" y="40.7">M160</text>
<text x="168" y="97.2">8i-00002/13/50/71?</text>
<text x="212.5" y="122.8">8i-00002/13/50/71?</text>
<text x="133.8" y="128">E30</text>
<text x="133.8" y="129.7">M160</text>
<text x="43.1" y="134.8">E28</text>
<text x="43.1" y="136.5">M160</text>
<text x="183.4" y="167.3">E30</text>
<text x="183.4" y="169">M160</text>
<text x="133.8" y="175.9">E30</text>
<text x="133.8" y="177.6">M160</text>
<text x="31.1" y="182.7">8i-00002/13/50/71?</text>
</g>
<g font-size="1.6" fill="#808080">
<text x="125.2" y="23.4">D2</text>
<text x="32.8" y="25.1">D2</text>
<text x="32.9" y="26.8">E2</text>
<text x="33" y="28.5">F2</text>
<text x="44.7" y="26.8">H2</text>
<text x="68.8" y="28.5">H1</text>
<text x="68.9" y="26.8">F1</text>
<text x="125.2" y="28.5">H2</text>
<text x="125.3" y="25.1">E2</text>
<text x="125.4" y="26.8">F2</text>
<text x="162.9" y="28.5">C1</text>
<text x="162.9" y="25.1">A1</text>
<text x="162.9" y="26.8">B1</text>
<text x="32.9" y="33.6">E1</text>
<text x="33" y="35.3">F1</text>
<text x="44.7" y="35.3">J1</text>
<text x="68.8" y="31.9">K1</text>
<text x="68.8" y="35.3">K2</text>
<text x="69.1" y="30.2">J1</text>
<text x="82.3" y="33.6">P2</text>
<text x="125.3" y="35.3">K2</text>
<text x="125.5" y="31.9">J2</text>
<text x="162.9" y="30.2">D1</text>
<text x="162.9" y="33.6">E1</text>
<text x="32.8" y="37.1">H1</text>
<text x="68.6" y="38.8">M2</text>
<text x="68.8" y="40.5">N2</text>
<text x="69" y="37.1">L2</text>
<text x="125.5" y="38.8">L2</text>
<text x="143.9" y="37.1">T2</text>
<text x="162.9" y="40.5">H1</text>
<text x="163" y="37.1">F1</text>
<text x="181.5" y="38.8">R1</text>
<text x="200.6" y="37.1">A1</text>
<text x="200.6" y="38.8">B1</text>
<text x="212.3" y="40.5">E1</text>
<text x="32.9" y="45.6">K2</text>
<text x="33.1" y="47.3">L2</text>
<text x="33.1" y="43.9">J2</text>
<text x="44.7" y="45.6">M2</text>
<text x="48.1" y="47.3">M1</text>
<text x="125" y="42.2">M2</text>
<text x="125.2" y="45.6">N2</text>
<text x="125.3" y="47.3">P2</text>
<text x="162.9" y="47.3">K1</text>
<text x="163.2" y="43.9">J1</text>
<text x="200.5" y="42.2">C1</text>
<text x="200.5" y="43.9">D1</text>
<text x="48.5" y="50.7">L1</text>
<text x="56.6" y="49">N1</text>
<text x="125.2" y="49">R2</text>
<text x="125.3" y="50.7">S2</text>
<text x="163.1" y="50.7">L1</text>
<text x="36.3" y="54.2">D2</text>
<text x="36.3" y="55.9">E2</text>
<text x="36.4" y="59.3">F2</text>
<text x="48.1" y="57.6">J2</text>
<text x="125.2" y="57.6">D2</text>
<text x="133.6" y="59.3">F2</text>
<text x="162.7" y="54.2">M1</text>
<text x="162.9" y="55.9">N1</text>
<text x="162.9" y="57.6">P1</text>
<text x="36.3" y="61">H2</text>
<text x="56.9" y="64.4">F1</text>
<text x="125.3" y="61">E2</text>
<text x="32.7" y="69.6">M1</text>
<text x="32.9" y="66.1">K1</text>
<text x="33.1" y="67.9">L1</text>
<text x="44.7" y="67.9">N1</text>
<text x="56.8" y="66.1">H1</text>
<text x="56.9" y="71.3">K1</text>
<text x="57.1" y="69.6">J1</text>
<text x="68.6" y="67.9">L1</text>
<text x="123.6" y="67.9">A1</text>
<text x="123.6" y="69.6">B1</text>
<text x="135.3" y="71.3">E1</text>
<text x="34.8" y="74.7">L1</text>
<text x="43" y="76.4">N1</text>
<text x="46.6" y="76.4">K2</text>
<text x="123.5" y="73">C1</text>
<text x="123.5" y="74.7">D1</text>
<text x="125.3" y="76.4">A1</text>
<text x="164.6" y="73">D2</text>
<text x="164.7" y="74.7">E2</text>
<text x="176.4" y="76.4">J2</text>
<text x="34.4" y="78.1">M1</text>
<text x="46.3" y="81.5">M2</text>
<text x="46.5" y="83.3">N2</text>
<text x="46.7" y="78.1">L2</text>
<text x="58.3" y="79.8">P2</text>
<text x="125.2" y="83.3">D1</text>
<text x="125.3" y="79.8">B1</text>
<text x="133.6" y="78.1">C1</text>
<text x="144" y="83.3">D2</text>
<text x="164.6" y="79.8">H2</text>
<text x="164.7" y="78.1">F2</text>
<text x="55.2" y="86.7">P1</text>
<text x="63.5" y="88.4">S1</text>
<text x="125.3" y="86.7">E1</text>
<text x="133.6" y="85">F1</text>
<text x="144.1" y="85">E2</text>
<text x="144.2" y="88.4">F2</text>
<text x="155.9" y="86.7">J2</text>
<text x="164.4" y="88.4">M2</text>
<text x="164.6" y="86.7">N2</text>
<text x="24.3" y="93.5">N2</text>
<text x="24.4" y="95.2">P2</text>
<text x="36.1" y="95.2">S2</text>
<text x="41.4" y="91.8">D2</text>
<text x="41.5" y="95.2">E2</text>
<text x="49.8" y="93.5">F2</text>
<text x="55.1" y="90.1">R1</text>
<text x="55.1" y="93.5">H1</text>
<text x="63.5" y="95.2">K1</text>
<text x="68.6" y="93.5">M1</text>
<text x="68.8" y="95.2">N1</text>
<text x="125.2" y="95.2">H2</text>
<text x="144" y="90.1">H2</text>
<text x="164.7" y="93.5">K2</text>
<text x="164.8" y="91.8">L2</text>
<text x="176.4" y="90.1">P2</text>
<text x="24.3" y="96.9">R2</text>
<text x="55.4" y="96.9">J1</text>
<text x="68.8" y="100.4">R1</text>
<text x="68.8" y="98.6">P1</text>
<text x="80.6" y="96.9">S1</text>
<text x="125.5" y="98.6">J2</text>
<text x="133.6" y="96.9">K2</text>
<text x="41.4" y="105.5">R2</text>
<text x="41.5" y="102.1">P2</text>
<text x="49.8" y="103.8">S2</text>
<text x="123.5" y="107.2">D2</text>
<text x="34.5" y="112.3">U2</text>
<text x="34.7" y="108.9">T2</text>
<text x="43" y="110.6">V2</text>
<text x="48.5" y="112.3">L2</text>
<text x="123.6" y="108.9">E2</text>
<text x="123.7" y="110.6">F2</text>
<text x="135.3" y="108.9">H2</text>
<text x="204.2" y="110.6">L2</text>
<text x="212.3" y="112.3">N2</text>
<text x="219.4" y="112.3">A1</text>
<text x="48.1" y="115.8">M2</text>
<text x="56.6" y="114">N2</text>
<text x="123.5" y="119.2">D1</text>
<text x="123.5" y="117.5">C1</text>
<text x="123.6" y="114">A1</text>
<text x="123.6" y="115.8">B1</text>
<text x="203.8" y="114">M2</text>
<text x="219.3" y="117.5">C1</text>
<text x="219.3" y="119.2">D1</text>
<text x="219.4" y="114">B1</text>
<text x="231.2" y="115.8">E1</text>
<text x="32.8" y="124.3">C1</text>
<text x="32.9" y="120.9">A1</text>
<text x="32.9" y="122.6">B1</text>
<text x="123.6" y="122.6">E1</text>
<text x="32.8" y="126">D1</text>
<text x="32.9" y="129.4">E1</text>
<text x="123.5" y="129.4">H1</text>
<text x="123.7" y="126">F1</text>
<text x="142.2" y="127.7">R1</text>
<text x="154.3" y="127.7">H1</text>
<text x="154.5" y="126">F1</text>
<text x="154.6" y="131.2">J1</text>
<text x="166.1" y="129.4">L1</text>
<text x="32.8" y="136.3">H1</text>
<text x="33" y="132.9">F1</text>
<text x="51.5" y="134.6">R1</text>
<text x="123.6" y="136.3">K1</text>
<text x="123.8" y="132.9">J1</text>
<text x="154.1" y="136.3">M2</text>
<text x="154.3" y="134.6">N2</text>
<text x="154.4" y="132.9">K1</text>
<text x="166.1" y="138">P2</text>
<text x="32.9" y="143.1">K1</text>
<text x="33.1" y="139.7">J1</text>
<text x="123.3" y="143.1">M1</text>
<text x="123.7" y="139.7">L1</text>
<text x="154.4" y="141.4">K2</text>
<text x="154.5" y="139.7">L2</text>
<text x="32.7" y="150">M1</text>
<text x="33.1" y="146.6">L1</text>
<text x="123.5" y="144.8">N1</text>
<text x="123.6" y="146.6">P1</text>
<text x="219.3" y="148.3">C1</text>
<text x="219.4" y="144.8">A1</text>
<text x="219.4" y="146.6">B1</text>
<text x="231.2" y="146.6">D1</text>
<text x="32.8" y="151.7">N1</text>
<text x="32.9" y="153.4">P1</text>
<text x="123.5" y="153.4">H1</text>
<text x="123.7" y="151.7">F1</text>
<text x="135.3" y="155.1">L1</text>
<text x="138.9" y="151.7">H1</text>
<text x="139.2" y="155.1">J1</text>
<text x="147.3" y="153.4">K1</text>
<text x="173.1" y="153.4">D2</text>
<text x="173.2" y="155.1">E2</text>
<text x="219.2" y="155.1">M1</text>
<text x="34.5" y="160.2">H2</text>
<text x="43" y="161.9">K2</text>
<text x="46.5" y="158.5">R2</text>
<text x="46.6" y="160.2">S2</text>
<text x="58.3" y="161.9">V2</text>
<text x="123.6" y="158.5">K1</text>
<text x="123.8" y="156.8">J1</text>
<text x="173.1" y="158.5">H2</text>
<text x="173.3" y="156.8">F2</text>
<text x="173.4" y="161.9">J2</text>
<text x="219.3" y="156.8">N1</text>
<text x="219.3" y="161.9">R1</text>
<text x="219.4" y="160.2">P1</text>
<text x="231.2" y="158.5">S1</text>
<text x="34.9" y="163.7">J2</text>
<text x="46.5" y="165.4">U2</text>
<text x="46.6" y="163.7">T2</text>
<text x="138.9" y="163.7">H2</text>
<text x="139.2" y="167.1">J2</text>
<text x="147.3" y="165.4">K2</text>
<text x="173.2" y="165.4">K2</text>
<text x="191.8" y="167.1">T2</text>
<text x="32.8" y="172.2">H1</text>
<text x="33" y="170.5">F1</text>
<text x="44.7" y="173.9">L1</text>
<text x="123.5" y="173.9">U1</text>
<text x="123.6" y="170.5">S1</text>
<text x="173" y="172.2">M2</text>
<text x="173.4" y="168.8">L2</text>
<text x="32.9" y="177.3">K1</text>
<text x="33.1" y="175.6">J1</text>
<text x="48.2" y="179.1">R1</text>
<text x="48.3" y="175.6">P1</text>
<text x="56.6" y="177.3">S1</text>
<text x="123.6" y="177.3">V1</text>
<text x="142.2" y="175.6">V2</text>
<text x="173.1" y="175.6">N2</text>
<text x="173.1" y="179.1">R2</text>
<text x="173.2" y="177.3">P2</text>
<text x="61.9" y="184.2">U2</text>
<text x="62" y="180.8">T2</text>
<text x="70.3" y="182.5">V2</text>
<text x="123.5" y="180.8">U2</text>
<text x="173.2" y="180.8">S2</text>
</g>
<g font-size="1.4" fill="#800000">
<text x="38" y="26.9">E14</text>
<text x="38" y="28.1">M115</text>
<text x="38" y="35.4">F28</text>
<text x="38" y="36.6">M115</text>
<text x="205.6" y="40.6">F31</text>
<text x="205.6" y="41.7">M617</text>
<text x="38" y="45.7">F28</text>
<text x="38" y="46.9">M115</text>
<text x="51.8" y="47.4">M113</text>
<text x="51.8" y="52">F32</text>
<text x="41.4" y="57.7">F30</text>
<text x="41.4" y="58.9">M617</text>
<text x="128.8" y="57.7">F29</text>
<text x="128.8" y="62.3">M113</text>
<text x="38" y="67.9">F28</text>
<text x="38" y="69.1">M115</text>
<text x="61.9" y="67.9">F30</text>
<text x="61.9" y="69.1">M617</text>
<text x="128.6" y="71.3">F27</text>
<text x="38.1" y="74.8">F29</text>
<text x="128.6" y="72.5">M117</text>
<text x="128.8" y="76.5">F29</text>
<text x="169.7" y="76.5">F31</text>
<text x="169.7" y="77.7">M617</text>
<text x="38.1" y="79.4">M113</text>
<text x="51.6" y="79.9">F30</text>
<text x="51.6" y="81.1">M617</text>
<text x="128.8" y="81.1">M113</text>
<text x="128.8" y="83.3">F29</text>
<text x="58.7" y="86.7">F29</text>
<text x="128.8" y="87.9">M113</text>
<text x="149.2" y="86.7">F27</text>
<text x="149.2" y="87.9">M117</text>
<text x="29.4" y="95.3">F28</text>
<text x="45" y="91.9">A06</text>
<text x="58.7" y="91.4">M113</text>
<text x="58.7" y="93.6">A06</text>
<text x="128.8" y="95.3">E09</text>
<text x="169.7" y="91.4">F11</text>
<text x="169.7" y="90.2">M117</text>
<text x="29.4" y="96.5">M115</text>
<text x="45" y="96.5">M113</text>
<text x="58.7" y="98.2">M113</text>
<text x="73.9" y="97">F30</text>
<text x="73.9" y="98.2">M617</text>
<text x="128.8" y="99.9">M113</text>
<text x="45" y="102.1">F29</text>
<text x="45" y="106.8">M113</text>
<text x="38.1" y="109">F29</text>
<text x="38.1" y="113.6">M113</text>
<text x="51.8" y="112.4">F29</text>
<text x="128.6" y="109">F28</text>
<text x="128.6" y="110.2">M115</text>
<text x="207.5" y="110.7">F20</text>
<text x="51.8" y="117">M113</text>
<text x="207.5" y="115.3">M113</text>
<text x="224.4" y="115.8">F30</text>
<text x="224.4" y="117">M617</text>
<text x="159.4" y="129.5">F31</text>
<text x="159.4" y="130.7">M617</text>
<text x="159.4" y="139.3">F31</text>
<text x="159.4" y="138.1">M617</text>
<text x="224.4" y="146.6">F28</text>
<text x="224.4" y="147.8">M115</text>
<text x="128.6" y="155.2">F27</text>
<text x="142.5" y="151.8">F29</text>
<text x="38.1" y="160.3">F32</text>
<text x="128.6" y="156.4">M117</text>
<text x="142.5" y="156.4">M113</text>
<text x="224.4" y="158.6">E32</text>
<text x="224.4" y="159.8">M617</text>
<text x="38.1" y="164.9">M113</text>
<text x="51.6" y="162">E32</text>
<text x="51.6" y="163.2">M617</text>
<text x="142.5" y="163.7">F29</text>
<text x="38" y="174">F11</text>
<text x="142.5" y="168.3">M113</text>
<text x="38" y="175.2">M117</text>
<text x="51.8" y="175.7">E11</text>
<text x="51.8" y="180.3">M113</text>
<text x="65.5" y="180.8">E09</text>
<text x="65.5" y="185.5">M113</text>
</g>
</svg>
